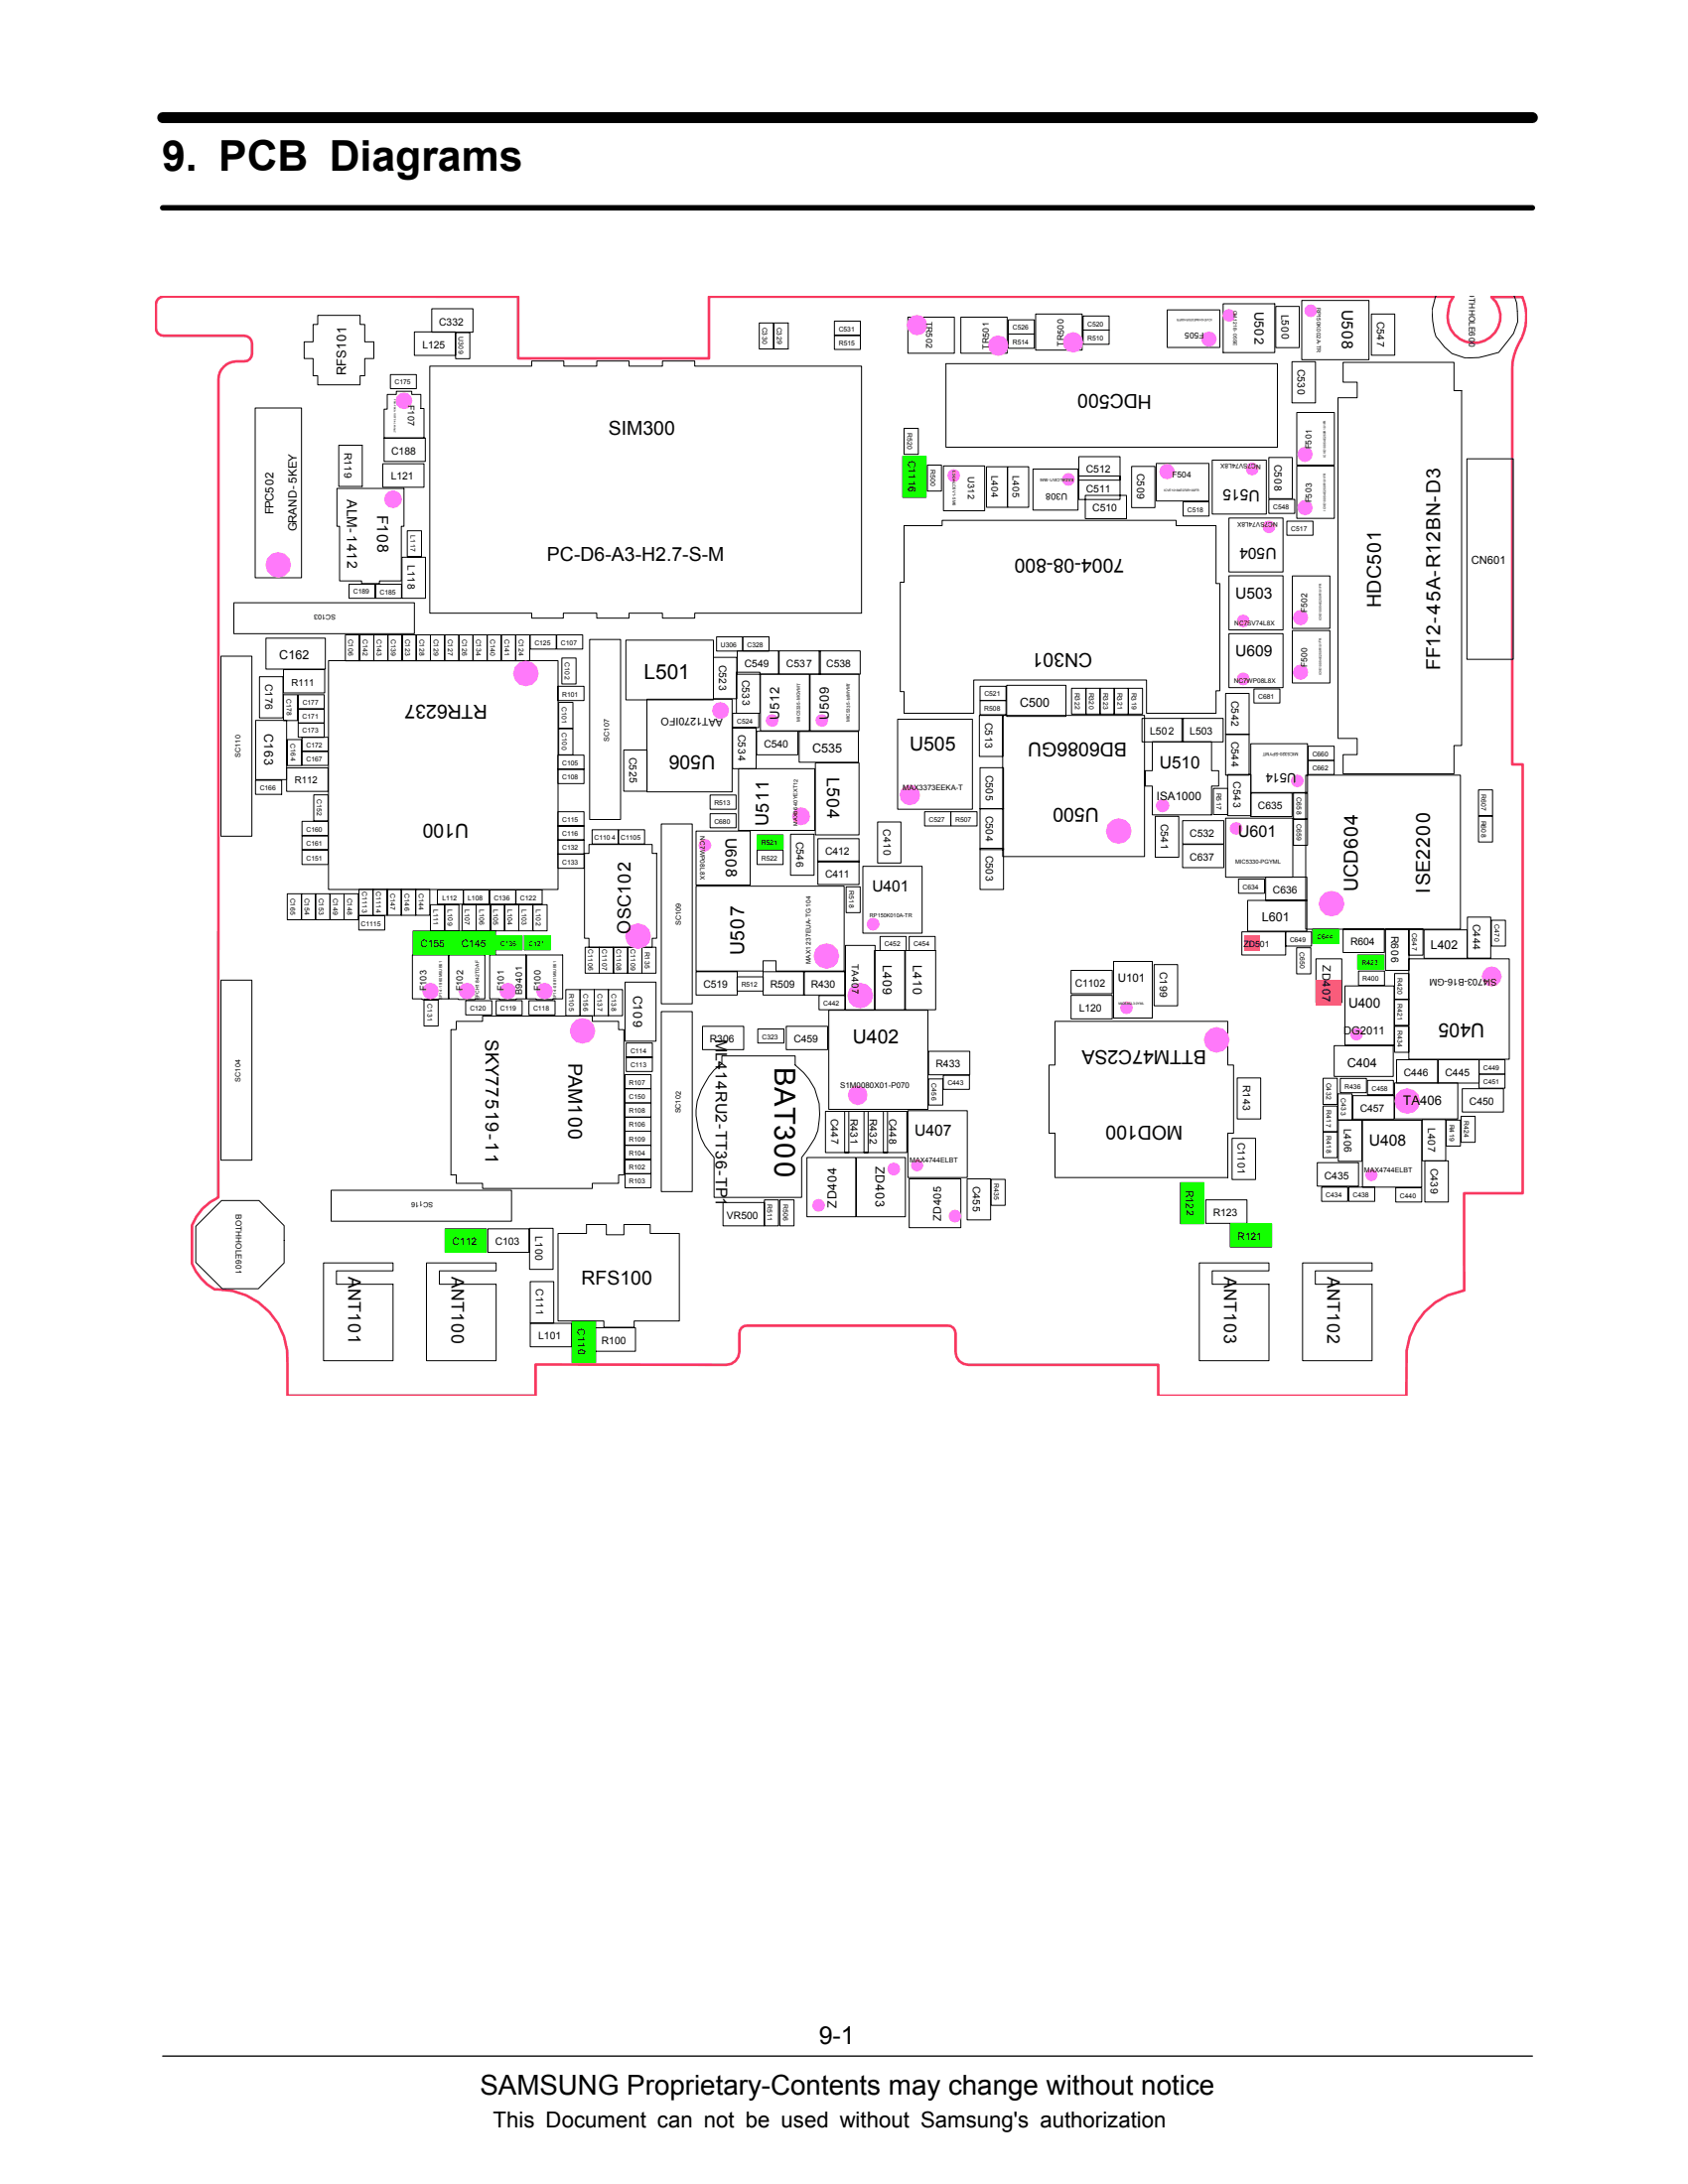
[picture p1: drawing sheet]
<svg xmlns="http://www.w3.org/2000/svg" width="216mm" height="279mm" viewBox="0 0 216 279" stroke-linecap="round" stroke-linejoin="round" font-family="sans-serif">
<path d="M20.8 15h175.2" fill="none" stroke="#000" stroke-width="1.4"/>
<path d="M20.8 26.6h175.2" fill="none" stroke="#000" stroke-width=".7"/>
<path d="M20.8 263h175.2" fill="none" stroke="#000" stroke-width=".17"/>
<path d="M20.9 265h175.1v11.5h-175.1z" fill="#fff"/>
<path d="M20.2 38.2l.4-.2 .3-.1 45.4 .1v7.8h24.4v-7.8h95.2l-.4 .7a4.2 4.2 0 0 0 0 3.4 3.4 3.4 0 0 0 5.1 1.1 3.4 3.4 0 0 0 .2-5.2h3.9a6.6 6.6 0 0 1-.4 5.9 6.9 6.9 0 0 0-.9 3.3v50.6h1.4v54.9h-7.5v12.4a8.9 8.9 0 0 0-7.4 7.7v5.8h-31.8v-4h-24.2a1.63 1.63 0 0 1-1.7-1.6v-2.4a.98 .98 0 0 0-1-1h-25.7a.94 .94 0 0 0-.9 1v2.4a1.7 1.7 0 0 1-1.7 1.6h-24.4v3.9h-31.7v-3.9a8.9 8.9 0 0 0-9.3-9.6 6.7 6.7 0 0 1-2.9-3.4v-4.8a6.5 6.5 0 0 1 3.3-3.6v-104.6a2.35 2.35 0 0 1 2.3-2.4h1a.98 .98 0 0 0 1-.9v-1.4a1.01 1.01 0 0 0-1-1h-10.3a.94 .94 0 0 1-1-.9v-3.1l.1-.4z" fill="none" stroke="#f8385e" stroke-width=".33"/>
<g fill="none" stroke="#000" stroke-width=".13">
<path d="M55.2 39.5h5.3v3h-5.3zM149.3 39.6h6.7v4.8h-6.7zM156.4 38.9h6.6v6.2h-6.6zM163.2 39.2h3v5.3h-3zM166.5 38.4h8.6v7.6h-8.6zM193.6 37.9l.4 .9 .1 2.4-.5 1.5-1.9 2.4-1.7 .4a4.9 4.9 0 0 1-6-2l-.3-.4-.5-2.1v-1.3l.5-1.8M32.6 52.2h6v21.7h-6zM40.6 40.3h5.5v1.2h.6v2.2h1.1v2.2h-1.1v2.2h-.6v1.1h-5.5v-1.1h-.6v-2.2h-1.1v-2.2h1.1v-2.2h.6zM43.3 57h3v5.2h-3zM49 59.3h5.2v3h-5.2zM49.1 56h5.3v3h-5.3zM49.5 50.5h1.2v-.4h2v.4h1.1v1.8h.4v3.7h-5.1v-3.7h.4z"/>
<path d="M49.9 47.9h3.4v1.8h-3.4zM53 42.5h5.3v3h-5.3zM55 46.8h13v-.6h4.1v.6h4.2v-.6h4.2v.6h4.2v-.6h4.2v.6h21.3v31.6h-21.3v.7h-4.2v-.7h-4.2v.7h-4.2v-.7h-4.2v.7h-4.1v-.7h-13zM58.3 42.5h1.8v3.4h-1.8zM97.1 41.3h1.8v3.3h-1.8zM99 41.3h1.8v3.3h-1.8zM106.7 41.1h3.3v1.8h-3.3zM106.7 42.9h3.3v1.8h-3.3zM115.5 58.4h2.9v5.2h-2.9zM115.6 54.8h1.9v3.3h-1.9zM116.1 40.6h6v4.6h-6zM118.6 59.5h1.8v3.3h-1.8z"/>
<path d="M120.7 59.6h5.2v5.7h-5.2zM121 46.5h42.4v10.7h-42.4zM122.9 40.6h5.9v4.6h-5.9zM126.2 59.7h2.6v5.2h-2.6zM128.9 59.7h2.7v5.2h-2.7zM129 40.9h3.3v1.8h-3.3zM129 42.7h3.3v1.9h-3.3zM132.5 40.2h5.9v4.6h-5.9zM138 58.4h5.3v3h-5.3zM138.5 42.2h3.4v1.8h-3.4zM138.5 40.4h3.4v1.8h-3.4zM144.7 59.7h3v5.2h-3z"/>
<path d="M147.9 59.3h6.7v4.8h-6.7zM155 58.9h7v6.9h-7zM162.3 58.5h3v5.3h-3zM165.2 46.3h3.1v5.2h-3.1zM165.9 59.6h4.8v6.7h-4.8zM165.9 52.8h4.8v6.7h-4.8zM171.8 46.4h14.2v3.6h.9v45.4h-.9v3.6h-14.2v-2.5h1.8v-2h-2.5v-43.6h2.5v-2h-1.8zM175.4 40.2h3v5.2h-3zM187.6 58.7h5.9v25.6h-5.9zM29.9 77.1h23.1v4h-23.1zM43.1 62.5h8.6v4.8h-.4v7h-2.8v.4h-2.3v-.4h-2.8v-7h-.3zM44.6 74.7h3.4v1.8h-3.4z"/>
<path d="M48 74.7h3.4v1.8h-3.4zM51.4 71.3h3v5.2h-3zM52.1 67.9h1.8v3.3h-1.8zM115.6 67.2h4.9v-.6h29.9v.6h5.1v7.5h.5v13.7h-.5v2.8h-8.9v-4.2h-22.1v4.2h-8.9v-2.7h-.5v-14h.5zM132.1 60h5.8v5.3h-5.8zM138 60.9h5.3v3h-5.3zM138.8 63.4h5.3v3h-5.3zM151.3 64.2h3.3v1.8h-3.3zM157.2 66.3h6.9v6.9h-6.9zM157.2 73.7h6.9v6.9h-6.9zM162.3 63.9h3.3v1.8h-3.3zM164.6 66.7h3.3v1.8h-3.3z"/>
<path d="M165.3 73.7h4.8v6.7h-4.8zM28.3 83.9h3.9v23.1h-3.9zM32.7 99.8h3.3v1.8h-3.3zM32.7 92.2h4v7.5h-4zM33.2 86.6h3v5.2h-3zM34 81.6h7.6v4h-7.6zM36.3 88.9h1.8v3.3h-1.8zM36.3 85.7h5.2v2.9h-5.2zM36.7 98.2h5.3v3h-5.3zM36.7 94.6h1.9v3.3h-1.9zM38.1 92.5h3.4v1.8h-3.4zM38.1 88.9h3.4v1.8h-3.4z"/>
<path d="M38.1 90.7h3.4v1.8h-3.4zM38.6 94.3h3.4v1.8h-3.4zM38.6 96.1h3.4v1.8h-3.4zM42 84.5h29.4v29.3h-29.4zM44.2 81.2h1.8v3.3h-1.8zM46 81.2h1.8v3.3h-1.8zM47.8 81.2h1.8v3.3h-1.8zM49.6 81.2h1.8v3.3h-1.8zM51.4 81.2h1.8v3.3h-1.8zM53.2 81.2h1.9v3.3h-1.9zM55.1 81.2h1.8v3.3h-1.8zM56.9 81.2h1.8v3.3h-1.8z"/>
<path d="M58.7 81.2h1.8v3.3h-1.8zM60.5 81.2h1.8v3.3h-1.8zM62.3 81.2h1.8v3.3h-1.8zM64.1 81.2h1.9v3.3h-1.9zM66 81.2h1.8v3.3h-1.8zM67.8 81.2h3.3v1.8h-3.3zM71.2 81.2h3.3v1.8h-3.3zM71.4 87.8h3.3v1.8h-3.3zM71.4 98.4h3.3v1.8h-3.3zM71.4 96.6h3.3v1.8h-3.3zM71.5 89.9h1.8v3.3h-1.8zM71.5 93.2h1.8v3.4h-1.8z"/>
<path d="M71.9 84.2h1.8v3.3h-1.8zM75.4 81.8h4v23h-4zM79.8 95.9h3v5.3h-3zM80.1 81.9h11.1v7.6h-11.1zM82.7 89.5h10.9v11.8h-10.9zM91.2 84.1h3v5.3h-3zM91.7 81.5h3.3v1.8h-3.3zM93.7 91.2h3.3v1.9h-3.3zM93.7 93.1h3v5.2h-3zM94.2 86h3v5.2h-3zM94.3 83.3h5.3v3h-5.3zM94.5 98.3h9.7v7.9h-9.7z"/>
<path d="M95 81.5h3.4v1.8h-3.4zM96.8 93.6h5.2v3h-5.2zM97.3 86.2h6.2v7.3h-6.2zM99.7 83.3h5.2v3h-5.2zM102.2 93.6h7.6v3.9h-7.6zM103.6 86.2h6.3v7.3h-6.3zM104.3 97.6h5.6v9.2h-5.6zM104.8 83.3h5.2v3h-5.2zM114.8 92h9.6v11.5h-9.6zM125.3 91.5h3v5.3h-3zM125.3 87.8h3.4v1.8h-3.4zM125.3 98.2h3.1v5.3h-3.1z"/>
<path d="M125.3 89.6h3.4v1.8h-3.4zM128.2 91.5h18.2v18.1h-18.2zM128.8 87.7h7.5v4h-7.5zM137.1 88.1h1.8v3.3h-1.8zM138.9 88.1h1.8v3.3h-1.8zM140.7 88.1h1.8v3.3h-1.8zM142.5 88.1h1.8v3.3h-1.8zM144.3 88.1h1.8v3.3h-1.8zM146.1 91.9h5.2v3h-5.2zM147.4 94.9h7.6v3.7h.9v2h-.9v3.6h-7.6v-3.6h-.9v-2h.9zM151.2 91.9h5.2v3h-5.2zM156.8 93.9h3v5.3h-3z"/>
<path d="M156.8 88.7h3v5.3h-3zM157 99.1h3v5.3h-3zM157.2 81.1h6.9v6.9h-6.9zM160 95.1h7.2v6.3h-7.2zM160.4 88.1h3.3v1.8h-3.3zM165.3 80.7h4.8v6.7h-4.8zM167 99.2h19.8v19.7h-19.8zM167.3 97.3h3.3v1.8h-3.3zM167.3 95.5h3.3v1.8h-3.3zM36.7 114.3h1.9v3.4h-1.9zM38.6 114.3h1.8v3.4h-1.8zM38.6 106.9h3.4v1.8h-3.4z"/>
<path d="M38.6 105.1h3.4v1.8h-3.4zM38.6 108.8h3.4v1.8h-3.4zM40.1 101.7h1.9v3.3h-1.9zM40.4 114.3h1.8v3.4h-1.8zM42.2 114.3h1.8v3.4h-1.8zM44 114.3h1.8v3.4h-1.8zM45.9 117.2h3.3v1.8h-3.3zM45.9 113.8h1.8v3.3h-1.8zM47.7 113.8h1.8v3.3h-1.8zM49.5 113.8h1.8v3.3h-1.8zM51.3 113.8h1.9v3.3h-1.9zM52.8 119.1h5.3v3h-5.3z"/>
<path d="M53.2 113.8h1.8v3.3h-1.8zM55.1 115.7h1.8v3.4h-1.8zM55.9 113.9h3.4v1.8h-3.4zM56.9 115.7h1.8v3.4h-1.8zM58.1 119.1h5.3v3h-5.3zM59.1 115.7h1.8v3.4h-1.8zM59.2 113.9h3.4v1.8h-3.4zM60.9 115.7h1.8v3.4h-1.8zM62.6 113.9h3.4v1.8h-3.4zM62.7 115.7h1.8v3.4h-1.8zM63.5 119.7h3.3v1.8h-3.3zM64.5 115.7h1.9v3.4h-1.9z"/>
<path d="M66 113.9h3.3v1.8h-3.3zM66.4 115.7h1.8v3.4h-1.8zM67.1 119.7h3.3v1.8h-3.3zM68.2 115.7h1.8v3.4h-1.8zM71.4 105.7h3.3v1.8h-3.3zM71.4 103.8h3.3v1.9h-3.3zM71.4 109.3h3.3v1.8h-3.3zM71.4 107.5h3.3v1.8h-3.3zM75.3 108h8.1v1.2h.6v10.8h-.6v1.2h-8.1v-1.2h-.5v-10.8h.5zM75.7 106.2h3.4v1.8h-3.4zM79.1 106.2h3.3v1.8h-3.3zM84.6 105.4h3.9v23h-3.9z"/>
<path d="M89 113.4h19v10.8h-8.7v-1.3h-1.7v1.3h-8.6zM89 106.3h6.9v6.9h-6.9zM90.8 104.1h3.3v1.8h-3.3zM90.8 101.7h3.3v1.8h-3.3zM96.8 108.8h3.4v1.8h-3.4zM96.8 106.8h3.4v1.8h-3.4zM101.1 106.7h3v5.3h-3zM104.6 107.3h5.3v3h-5.3zM104.6 110.2h5.3v3h-5.3zM108.2 113.5h1.8v3.3h-1.8zM110.4 110.8h7.5v8.6h-7.5zM112.2 105.2h3v5.2h-3z"/>
<path d="M112.6 119.8h3.3v1.8h-3.3zM116.3 119.8h3.3v1.8h-3.3zM118.3 103.8h3.3v1.9h-3.3zM121.6 103.8h3.4v1.9h-3.4zM125.3 108.5h3.1v5.3h-3.1zM125.3 103.4h3.1v5.3h-3.1zM147.8 104.4h3v5.3h-3zM151.3 108h5.2v3h-5.2zM151.3 105h5.2v3h-5.2zM155.2 100.9h1.8v3.3h-1.8zM156.8 104.7h8.6v7.5h-8.6zM158.4 112.5h3.3v1.8h-3.3z"/>
<path d="M158.8 119.2h5.6v3h-5.6zM159.6 115.2h7.6v3.9h-7.6zM160 101.5h5.3v3h-5.3zM161.9 112.2h5.3v3h-5.3zM164.4 119.2h3.3v1.8h-3.3zM165.4 104.8h1.8v3.3h-1.8zM165.4 101.5h1.8v3.3h-1.8zM167.9 118.9h3.3v1.8h-3.3zM171.8 118.9h5.3v3h-5.3zM177.2 118.9h3v5.2h-3zM180.2 118.9h1.8v3.3h-1.8zM182.1 119h5.5v3.6h-5.5z"/>
<path d="M187.7 117.3h3v5.3h-3zM189.1 104.4h1.8v3.3h-1.8zM189.1 101h1.8v3.4h-1.8zM190.8 117.7h1.8v3.3h-1.8zM28.3 125.4h3.9v23h-3.9zM52.7 122.2h4.7v5.6h-1.3v.1l-3.4-.1zM54.2 127.9h1.8v3.4h-1.8zM57.4 122.2h4.6v5.6h-1.2v.1l-3.4-.1zM58.4 130.7h3.3v-.7h14.1v.7h3.3v1h.7v18.6h-.7v1.1h-3.3v.6h-14.1v-.6h-3.3v-1.1h-.7v-18.6h.7zM59.6 128h3.3v1.8h-3.3zM62.6 122.2h4.7v5.6h-1.3v.1l-3.4-.1zM63.5 128h3.3v1.8h-3.3z"/>
<path d="M67.3 122.2h4.7v5.6h-1.3v.1l-3.4-.1zM67.6 128h3.4v1.8h-3.4zM72.4 126.6h1.8v3.3h-1.8zM74.2 126.6h1.8v3.3h-1.8zM74.8 121.2h1.8v3.3h-1.8zM76 126.6h1.8v3.3h-1.8zM76.6 121.2h1.9v3.3h-1.9zM77.8 126.6h1.8v3.3h-1.8zM78.5 121.2h1.8v3.3h-1.8zM79.9 139.3h3.4v1.8h-3.4zM79.9 125.6h4v7.6h-4zM79.9 137.5h3.4v1.8h-3.4z"/>
<path d="M80.1 135.3h3.3v1.8h-3.3zM80.1 133.4h3.3v1.9h-3.3zM80.3 121.2h1.8v3.3h-1.8zM82.1 121.2h1.8v3.3h-1.8zM84.6 129.4h3.9v23h-3.9zM89 124.3h5.3v3h-5.3zM89.9 131.3h5.2v3h-5.2zM92.3 135.1h9.4v1.1a7.7 7.7 0 0 1 2.5 9.4l-1.7 2.5v5.1h-11.2v-5.1a8.1 8.1 0 0 1-2.1-7.2 11.7 11.7 0 0 1 2.1-4l1-.8zM94.3 125h3.3v1.8h-3.3zM96.9 131.6h3.4v1.8h-3.4zM97.6 124.3h5.3v3h-5.3zM100.6 131.3h5.3v3h-5.3z"/>
<path d="M102.8 124.3h5.2v3h-5.2zM104.8 127.4h3.3v1.8h-3.3zM106 129.2h12.7v12.7h-12.7zM108.1 120.9h3.8v8.3h-3.8zM111.8 121.6h4v7.6h-4zM115.7 121.6h4v7.6h-4zM118.8 138h1.8v3.4h-1.8zM118.8 134.5h5.2v3h-5.2zM120.6 137.6h3.4v1.8h-3.4zM134.9 130.7h22.1v5.5h.8v8.8h-.8v5.6h-22.1v-5.6h-.7v-8.8h.7zM137 127.3h5.3v3h-5.3zM137 124.1h5.3v3h-5.3z"/>
<path d="M142.4 123h5v7.2h-5zM147.6 123.4h3v5.3h-3zM158.2 137.9h3v5.3h-3zM165.8 121.2h1.9v3.4h-1.9zM168.3 122.7h3.3v5.6h-3.3zM169.2 137.9h1.8v3.4h-1.8zM170.6 133.8h7.6v3.9h-7.6zM171.1 139.9h1.8v3.4h-1.8zM171.4 138h3.4v1.8h-3.4zM172 126.1h6.3v7.6h-6.3zM173.7 122.2h3.3v1.8h-3.3zM173.8 124.2h3.3v1.8h-3.3z"/>
<path d="M174.9 138.2h3.3v1.8h-3.3zM178.4 138.5h8.1v4.7h-8.1zM178.4 131.3h1.8v3.3h-1.8zM178.4 127.8h1.8v3.4h-1.8zM178.4 124.5h1.8v3.4h-1.8zM178.6 135.6h5.3v3h-5.3zM180.2 122.7h12.8v12.8h-12.8zM183.9 135.6h5.3v3h-5.3zM187 139.3h5.3v3h-5.3zM189.2 135.6h3.3v1.8h-3.3zM189.2 137.4h3.3v1.8h-3.3zM28.3 153.6h4.8l3.2 3.2v4.8l-3.3 3.3h-4.6l-3.4-3.4v-4.6z"/>
<path d="M42.4 152.3h23v3.9h-23zM56.9 157.2h5.3v3h-5.3zM62.4 157.2h5.3v3h-5.3zM67.7 157.1h3v5.3h-3zM71.4 157.8h3.6v-1.1h2.6v1.3h2.2v-1.3h3.4v1.1h3.7v11.2h-5.8v.8h-3.9v-.8h-5.8zM79.9 146.5h3.4v1.8h-3.4zM79.9 144.7h3.4v1.8h-3.4zM79.9 141.1h3.4v1.8h-3.4zM79.9 142.9h3.4v1.8h-3.4zM79.9 148.3h3.4v1.9h-3.4zM79.9 150.2h3.4v1.8h-3.4zM92.5 153.8h5.3v3h-5.3z"/>
<path d="M97.8 153.5h1.8v3.3h-1.8zM99.7 153.5h1.9v3.3h-1.9zM103.2 148.1h6.3v7.6h-6.3zM105.6 142.2h3v5.2h-3zM108 142.2h3v5.2h-3zM109.5 148.1h6.3v7.6h-6.3zM110.5 142.2h3v5.2h-3zM113 142.2h3v5.2h-3zM116.1 142.1h7.6v8.5h-7.6zM116.3 150.8h6.6v6.3h-6.6zM123.7 150.8h3v5.3h-3zM126.8 150.9h1.8v3.3h-1.8z"/>
<path d="M151 151.3h3v5.2h-3zM154.2 153.5h5.3v3h-5.3zM157.4 156.5h5.2v3h-5.2zM157.6 145.6h3v5.3h-3zM168.5 148.7h5.3v3h-5.3zM169 151.9h3.4v1.8h-3.4zM169.2 144.8h1.8v3.3h-1.8zM169.2 141.5h1.8v3.3h-1.8zM171.2 143.3h3v5.3h-3zM172.5 151.9h3.3v1.8h-3.3zM173 140.2h5.3v3h-5.3zM174.3 143.3h7.5v8.6h-7.5z"/>
<path d="M178.5 152h3.3v1.8h-3.3zM181.9 143.2h3v5.3h-3zM182.2 148.5h3.1v5.3h-3.1zM185 143.3h1.8v3.3h-1.8zM186.9 142.8h1.8v3.3h-1.8zM41.4 161.6h8.9v1h-7.3v1.7h7.3v9.8h-8.9zM54.5 161.6h9v1h-7.3v1.7h7.3v9.8h-9zM67.8 164h3v5.2h-3zM67.8 169.3h5.3v3h-5.3zM73.2 169.1h3v5.2h-3zM76 169.9h5.3v3h-5.3zM153.4 161.6h8.9v1h-7.3v1.7h7.3v9.8h-8.9z"/>
<path d="M166.6 161.6h8.9v1h-7.3v1.7h7.3v9.8h-8.9z"/>
</g>
<g fill="#13ff00">
<path d="M73.2 169.1h3v5.2h-3z"/>
<path d="M115.5 58.4h2.9v5.2h-2.9z"/>
<path d="M56.9 157.2h5.3v3h-5.3z"/>
<path d="M67.1 119.7h3.3v1.8h-3.3z"/>
<path d="M63.5 119.7h3.3v1.8h-3.3z"/>
<path d="M58.1 119.1h5.3v3h-5.3z"/>
<path d="M52.8 119.1h5.3v3h-5.3z"/>
<path d="M167.9 118.9h3.3v1.8h-3.3z"/>
</g>
<g fill="#ff79fa">
<circle cx="69.7" cy="126.8" r="1.07"/>
<circle cx="65" cy="126.8" r="1.07"/>
<circle cx="59.7" cy="126.8" r="1.06"/>
<circle cx="55.1" cy="126.8" r="1.06"/>
<circle cx="51.7" cy="51.3" r="1.07"/>
<circle cx="50.3" cy="63.9" r="1.15"/>
<circle cx="166.3" cy="86" r=".98"/>
<circle cx="166.9" cy="58.1" r=".99"/>
<circle cx="166.3" cy="79" r=".99"/>
<circle cx="166.9" cy="64.9" r=".99"/>
<circle cx="149.3" cy="60.3" r=".99"/>
<circle cx="154.6" cy="43.4" r=".99"/>
<circle cx="35.6" cy="72.3" r="1.64"/>
<circle cx="155.6" cy="133" r="1.64"/>
<circle cx="81.6" cy="119.8" r="1.65"/>
<circle cx="74.5" cy="131.9" r="1.65"/>
</g>
<g fill="#13ff00">
<path d="M157.4 156.5h5.2v3h-5.2z"/>
<path d="M151 151.3h3v5.2h-3z"/>
<path d="M173.7 122.2h3.3v1.8h-3.3z"/>
<path d="M96.8 106.8h3.4v1.8h-3.4z"/>
</g>
<g fill="#ff79fa">
<circle cx="180" cy="140.9" r="1.64"/>
<circle cx="110" cy="127.4" r="1.64"/>
<circle cx="137.2" cy="43.8" r="1.32"/>
<circle cx="127.7" cy="44.2" r="1.32"/>
<circle cx="117.3" cy="41.6" r="1.32"/>
<circle cx="67.3" cy="86.2" r="1.64"/>
<circle cx="144.1" cy="128.9" r=".83"/>
<circle cx="136.7" cy="61.3" r=".83"/>
<circle cx="122" cy="60.8" r=".83"/>
<circle cx="173.5" cy="132.3" r=".83"/>
<circle cx="111.7" cy="118.2" r=".83"/>
<circle cx="109.7" cy="140.1" r="1.26"/>
<circle cx="190.8" cy="124.9" r="1.3"/>
<circle cx="117.3" cy="149.1" r=".79"/>
<circle cx="175.4" cy="150.3" r=".8"/>
<circle cx="143.1" cy="106.3" r="1.64"/>
<circle cx="157.2" cy="40.4" r=".83"/>
<circle cx="159" cy="79.4" r=".83"/>
<circle cx="162.3" cy="67.4" r=".83"/>
<circle cx="116.4" cy="101.7" r="1.32"/>
<circle cx="92.2" cy="90.9" r="1.09"/>
<circle cx="105.7" cy="122.3" r="1.64"/>
<circle cx="167.7" cy="39.8" r=".83"/>
<circle cx="105.1" cy="92.2" r=".82"/>
<circle cx="148.7" cy="103" r=".88"/>
<circle cx="102.5" cy="104.4" r="1.16"/>
<circle cx="98.7" cy="92.2" r=".82"/>
<circle cx="165.9" cy="99.9" r=".83"/>
<circle cx="160.2" cy="60" r=".83"/>
<circle cx="158.1" cy="106" r=".82"/>
<circle cx="90.2" cy="108.1" r=".82"/>
<circle cx="159" cy="86.8" r=".83"/>
<circle cx="170.3" cy="115.6" r="1.66"/>
<circle cx="114.3" cy="149.6" r=".83"/>
<circle cx="104.7" cy="154.2" r=".83"/>
<circle cx="122.1" cy="155.6" r=".82"/>
</g>
<g fill="#fc6267">
<path d="M168.3 125.3h3.3v3.3h-3.3z"/>
<path d="M159.2 119.7h1.9v2h-1.9z"/>
</g>
<text font-size="5.4" x="20.7" y="21.8">9. PCB Diagrams</text>
<text font-size="3.7" x="99.1" y="136.5" transform="rotate(90 99.1 136.5)">BAT300</text>
<text font-size="3.5" x="61.4" y="267.9">SAMSUNG Proprietary-Contents may change without notice</text>
<text font-size="3.2" x="104.7" y="261.5">9-1</text>
<text font-size="2.8" x="63.1" y="272.1">This Document can not be used without Samsung's authorization</text>
<text font-size="2.6" x="82.4" y="86.8">L501</text>
<g font-size="2.5">
<text x="147.3" y="50.5" transform="rotate(-180 147.3 50.5)">HDC500</text>
<text x="77.8" y="55.6">SIM300</text>
<text x="70" y="71.8">PC-D6-A3-H2.7-S-M</text>
<text x="143.8" y="71.5" transform="rotate(-180 143.8 71.5)">7004-08-800</text>
<text x="176.6" y="77.8" transform="rotate(-90 176.6 77.8)">HDC501</text>
<text x="139.7" y="83.6" transform="rotate(-180 139.7 83.6)">CN301</text>
<text x="184.2" y="85.7" transform="rotate(-90 184.2 85.7)">FF12-45A-R12BN-D3</text>
<text x="62.3" y="90.2" transform="rotate(-180 62.3 90.2)">RTR6237</text>
<text x="116.3" y="95.9">U505</text>
<text x="144.1" y="95" transform="rotate(-180 144.1 95)">BD6086GU</text>
<text x="91.5" y="96.7" transform="rotate(-180 91.5 96.7)">U506</text>
<text x="60" y="105.3" transform="rotate(-180 60 105.3)">U100</text>
<text x="140.6" y="103.4" transform="rotate(-180 140.6 103.4)">U500</text>
<text x="173.7" y="114.1" transform="rotate(-90 173.7 114.1)">UCD604</text>
<text x="182.9" y="114.3" transform="rotate(-90 182.9 114.3)">ISE2200</text>
<text x="95.2" y="122.2" transform="rotate(-90 95.2 122.2)">U507</text>
<text x="189.9" y="130.9" transform="rotate(-180 189.9 130.9)">U405</text>
<text x="72.7" y="136" transform="rotate(90 72.7 136)">PAM100</text>
<text x="109.1" y="133.5">U402</text>
<text x="154.3" y="134.4" transform="rotate(-180 154.3 134.4)">BTTM47C2SA</text>
<text x="151.3" y="144" transform="rotate(-180 151.3 144)">MOD100</text>
<text x="74.4" y="164.3">RFS100</text>
</g>
<g font-size="2.3">
<text x="98.3" y="105.6" transform="rotate(-90 98.3 105.6)">U511</text>
<text x="80.6" y="119.5" transform="rotate(-90 80.6 119.5)">OSC102</text>
<text x="62.1" y="133" transform="rotate(90 62.1 133)">SKY77519-11</text>
</g>
<g font-size="2.2">
<text x="105.8" y="99.5" transform="rotate(90 105.8 99.5)">L504</text>
<text x="148.3" y="98.3">U510</text>
<text x="44.6" y="163.3" transform="rotate(90 44.6 163.3)">A</text>
<text x="44.6" y="164.8" transform="rotate(90 44.6 164.8)">NT101</text>
<text x="57.8" y="163.3" transform="rotate(90 57.8 163.3)">A</text>
<text x="57.8" y="164.8" transform="rotate(90 57.8 164.8)">NT100</text>
<text x="156.6" y="163.3" transform="rotate(90 156.6 163.3)">A</text>
<text x="156.6" y="164.8" transform="rotate(90 156.6 164.8)">NT103</text>
<text x="169.8" y="163.3" transform="rotate(90 169.8 163.3)">A</text>
<text x="169.8" y="164.8" transform="rotate(90 169.8 164.8)">NT102</text>
</g>
<text font-size="2.1" x="158.3" y="107">U601</text>
<g font-size="2">
<text x="171.6" y="39.6" transform="rotate(90 171.6 39.6)">U508</text>
<text x="48.3" y="65.9" transform="rotate(90 48.3 65.9)">F108</text>
<text x="161.1" y="62.7" transform="rotate(-180 161.1 62.7)">U515</text>
<text x="163.3" y="70.1" transform="rotate(-180 163.3 70.1)">U504</text>
<text x="158" y="76.5">U503</text>
<text x="158" y="83.9">U609</text>
<text x="92.8" y="107.2" transform="rotate(90 92.8 107.2)">U608</text>
<text x="111.5" y="114">U401</text>
<text x="91.6" y="134.7" transform="rotate(90 91.6 134.7)">L414RU2-TT36-TP1</text>
<text x="91.6" y="133" transform="rotate(90 91.6 133)">M</text>
<text x="117" y="145.3">U407</text>
<text x="175.1" y="146.5">U408</text>
</g>
<text font-size="1.8" x="44.4" y="63.9" transform="rotate(90 44.4 63.9)">ALM-1412</text>
<g font-size="1.7">
<text x="172.5" y="128.9">U400</text>
<text x="179.5" y="141.3">TA406</text>
</g>
<g font-size="1.6">
<text x="160.5" y="39.8" transform="rotate(90 160.5 39.8)">U502</text>
<text x="44.3" y="48" transform="rotate(-90 44.3 48)">RFS101</text>
<text x="35.7" y="84.3">C162</text>
<text x="33.8" y="93.9" transform="rotate(90 33.8 93.9)">C163</text>
<text x="99.7" y="92" transform="rotate(-90 99.7 92)">U512</text>
<text x="106" y="92.1" transform="rotate(-90 106 92.1)">U509</text>
<text x="130.4" y="90.4">C500</text>
<text x="103.9" y="96.2">C535</text>
<text x="165.8" y="99" transform="rotate(-180 165.8 99)">U514</text>
<text x="161.4" y="117.9">L601</text>
<text x="112.9" y="123.4" transform="rotate(90 112.9 123.4)">L409</text>
<text x="116.8" y="123.4" transform="rotate(90 116.8 123.4)">L410</text>
<text x="183" y="121.5">L402</text>
<text x="81" y="127.3" transform="rotate(90 81 127.3)">C109</text>
<text x="172.3" y="136.5">C404</text>
<text x="112" y="149.2" transform="rotate(90 112 149.2)">ZD403</text>
<text x="107" y="154.6" transform="rotate(-90 107 154.6)">ZD404</text>
</g>
<g font-size="1.5">
<text x="35" y="65.8" transform="rotate(-90 35 65.8)">FPC502</text>
<text x="37.9" y="68" transform="rotate(-90 37.9 68)">GRAND-5KEY</text>
<text x="147.9" y="102.4">ISA1000</text>
<text x="143" y="125.6">U101</text>
</g>
<g font-size="1.4">
<text x="188.2" y="72.1">CN601</text>
<text x="92.4" y="91.9" transform="rotate(-180 92.4 91.9)">AAT1270IFO</text>
<text x="169.2" y="125.5" transform="rotate(90 169.2 125.5)">407</text>
<text x="169.2" y="123.5" transform="rotate(90 169.2 123.5)">ZD</text>
<text x="171.9" y="132.3">DG2011</text>
<text x="120.4" y="156.3" transform="rotate(-90 120.4 156.3)">ZD405</text>
</g>
<g font-size="1.3">
<text x="56.2" y="41.6">C332</text>
<text x="163.9" y="40.2" transform="rotate(90 163.9 40.2)">L500</text>
<text x="176.1" y="41.1" transform="rotate(90 176.1 41.1)">C547</text>
<text x="54" y="44.5">L125</text>
<text x="166" y="47.2" transform="rotate(90 166 47.2)">C530</text>
<text x="44.1" y="57.9" transform="rotate(90 44.1 57.9)">R119</text>
<text x="50.1" y="58.1">C188</text>
<text x="116.2" y="58.9" transform="rotate(90 116.2 58.9)">C1116</text>
<text x="163" y="59.5" transform="rotate(90 163 59.5)">C508</text>
<text x="50" y="61.4">L121</text>
<text x="138.9" y="63">C511</text>
<text x="138.9" y="60.5">C512</text>
<text x="139.7" y="65.4">C510</text>
<text x="145.5" y="60.6" transform="rotate(90 145.5 60.6)">C509</text>
<text x="52.2" y="72.3" transform="rotate(90 52.2 72.3)">L118</text>
<text x="33.9" y="87.5" transform="rotate(90 33.9 87.5)">C176</text>
<text x="92" y="85" transform="rotate(90 92 85)">C523</text>
<text x="95" y="86.9" transform="rotate(90 95 86.9)">C533</text>
<text x="95.2" y="85.3">C549</text>
<text x="100.6" y="85.3">C537</text>
<text x="105.7" y="85.3">C538</text>
<text x="157.5" y="89.6" transform="rotate(90 157.5 89.6)">C542</text>
<text x="94.4" y="94" transform="rotate(90 94.4 94)">C534</text>
<text x="97.7" y="95.6">C540</text>
<text x="126" y="92.5" transform="rotate(90 126 92.5)">C513</text>
<text x="147.1" y="94">L502</text>
<text x="152.2" y="94">L503</text>
<text x="157.5" y="94.8" transform="rotate(90 157.5 94.8)">C544</text>
<text x="80.5" y="96.9" transform="rotate(90 80.5 96.9)">C525</text>
<text x="126.1" y="99.1" transform="rotate(90 126.1 99.1)">C505</text>
<text x="157.8" y="100" transform="rotate(90 157.8 100)">C543</text>
<text x="101.9" y="107.7" transform="rotate(90 101.9 107.7)">C546</text>
<text x="113" y="106.1" transform="rotate(90 113 106.1)">C410</text>
<text x="126.1" y="104.4" transform="rotate(90 126.1 104.4)">C504</text>
<text x="148.5" y="105.4" transform="rotate(90 148.5 105.4)">C541</text>
<text x="152.2" y="107.1">C532</text>
<text x="160.9" y="103.5">C635</text>
<text x="105.5" y="112.2">C411</text>
<text x="105.5" y="109.3">C412</text>
<text x="126.1" y="109.5" transform="rotate(90 126.1 109.5)">C503</text>
<text x="152.2" y="110.1">C637</text>
<text x="162.8" y="114.3">C636</text>
<text x="177.9" y="119.8" transform="rotate(90 177.9 119.8)">R606</text>
<text x="188.4" y="118.3" transform="rotate(90 188.4 118.3)">C444</text>
<text x="53.8" y="121.2">C155</text>
<text x="59" y="121.2">C145</text>
<text x="148.4" y="124.3" transform="rotate(90 148.4 124.3)">C199</text>
<text x="172.7" y="120.9">R604</text>
<text x="90" y="126.4">C519</text>
<text x="98.5" y="126.4">R509</text>
<text x="103.7" y="126.4">R430</text>
<text x="137.5" y="126.2">C1102</text>
<text x="138" y="129.4">L120</text>
<text x="90.8" y="133.4">R306</text>
<text x="101.5" y="133.4">C459</text>
<text x="119.7" y="136.6">R433</text>
<text x="179.6" y="137.6">C446</text>
<text x="184.8" y="137.6">C445</text>
<text x="106.3" y="143.1" transform="rotate(90 106.3 143.1)">C447</text>
<text x="108.8" y="143.1" transform="rotate(90 108.8 143.1)">R431</text>
<text x="111.3" y="143.1" transform="rotate(90 111.3 143.1)">R432</text>
<text x="113.7" y="143.1" transform="rotate(90 113.7 143.1)">C448</text>
<text x="159" y="138.8" transform="rotate(90 159 138.8)">R143</text>
<text x="173.9" y="142.2">C457</text>
<text x="188" y="141.4">C450</text>
<text x="158.3" y="146.1" transform="rotate(90 158.3 146.1)">C1101</text>
<text x="171.9" y="144.4" transform="rotate(90 171.9 144.4)">L406</text>
<text x="182.6" y="144.3" transform="rotate(90 182.6 144.3)">L407</text>
<text x="183" y="149.4" transform="rotate(90 183 149.4)">C439</text>
<text x="93" y="155.9">VR500</text>
<text x="124.4" y="151.7" transform="rotate(90 124.4 151.7)">C455</text>
<text x="151.7" y="152.2" transform="rotate(90 151.7 152.2)">R122</text>
<text x="155.2" y="155.6">R123</text>
<text x="169.4" y="150.8">C435</text>
<text x="57.9" y="159.3">C112</text>
<text x="63.3" y="159.3">C103</text>
<text x="68.5" y="158.2" transform="rotate(90 68.5 158.2)">L100</text>
<text x="158.3" y="158.6">R121</text>
<text x="68.6" y="164.9" transform="rotate(90 68.6 164.9)">C111</text>
<text x="68.9" y="171.4">L101</text>
<text x="73.9" y="170" transform="rotate(90 73.9 170)">C110</text>
<text x="76.9" y="171.9">R100</text>
</g>
<g font-size="1.2">
<text x="52.2" y="51.8" transform="rotate(90 52.2 51.8)">F107</text>
<text x="123.8" y="61" transform="rotate(90 123.8 61)">U312</text>
<text x="126.8" y="60.9" transform="rotate(90 126.8 60.9)">L404</text>
<text x="129.5" y="60.9" transform="rotate(90 129.5 60.9)">L405</text>
<text x="136.5" y="63.1" transform="rotate(-180 136.5 63.1)">U308</text>
<text x="37.3" y="87.7">R111</text>
<text x="37.7" y="100.3">R112</text>
<text x="108.9" y="123.3" transform="rotate(90 108.9 123.3)">TA407</text>
<text x="191.5" y="125.2" transform="rotate(-180 191.5 125.2)">SI4703-B16-GM</text>
<text x="54.6" y="126.8" transform="rotate(-90 54.6 126.8)">F103</text>
<text x="59.2" y="126.8" transform="rotate(-90 59.2 126.8)">F102</text>
<text x="64.5" y="126.8" transform="rotate(-90 64.5 126.8)">F101</text>
<text x="66.8" y="127.3" transform="rotate(-90 66.8 127.3)">B9401</text>
<text x="69.2" y="126.8" transform="rotate(-90 69.2 126.8)">F100</text>
</g>
<g font-size="1.1">
<text x="118.5" y="41.1" transform="rotate(90 118.5 41.1)">TR502</text>
<text x="187.9" y="37.2" transform="rotate(90 187.9 37.2)">OTHHOLE600</text>
<text x="126.5" y="44.7" transform="rotate(-90 126.5 44.7)">TR501</text>
<text x="136.1" y="44.3" transform="rotate(-90 136.1 44.3)">TR500</text>
<text x="154" y="42.5" transform="rotate(-180 154 42.5)">F505</text>
<text x="167.8" y="57.5" transform="rotate(-90 167.8 57.5)">F501</text>
<text x="149.9" y="61">F504</text>
<text x="167.8" y="64.3" transform="rotate(-90 167.8 64.3)">F503</text>
<text x="167.2" y="78.4" transform="rotate(-90 167.2 78.4)">F502</text>
<text x="167.2" y="85.3" transform="rotate(-90 167.2 85.3)">F500</text>
<text x="159.1" y="121.2">ZD501</text>
</g>
<g font-size="1">
<text x="115.5" y="101.1">MAX3373EEKA-T</text>
<text x="107.5" y="139.2">S1M0080X01-P070</text>
<text x="30.2" y="155.3" transform="rotate(90 30.2 155.3)">BOTHHOLE601</text>
</g>
<g font-size=".9">
<text x="97.5" y="41.9" transform="rotate(90 97.5 41.9)">C330</text>
<text x="99.4" y="41.9" transform="rotate(90 99.4 41.9)">C329</text>
<text x="139.1" y="41.7">C520</text>
<text x="58.7" y="43.1" transform="rotate(90 58.7 43.1)">U309</text>
<text x="107.3" y="42.4">C531</text>
<text x="107.3" y="44.2">R515</text>
<text x="129.5" y="44">R514</text>
<text x="129.5" y="42.2">C526</text>
<text x="139.1" y="43.5">R510</text>
<text x="50.5" y="49.2">C175</text>
<text x="116.1" y="55.4" transform="rotate(90 116.1 55.4)">R520</text>
<text x="119" y="60" transform="rotate(90 119 60)">R500</text>
<text x="151.9" y="65.5">C518</text>
<text x="162.8" y="65.2">C548</text>
<text x="52.5" y="68.5" transform="rotate(90 52.5 68.5)">L117</text>
<text x="165.1" y="67.9">C517</text>
<text x="45.2" y="76">C189</text>
<text x="48.6" y="76">C185</text>
<text x="42.9" y="78.6" transform="rotate(-180 42.9 78.6)">SC103</text>
<text x="44.6" y="81.8" transform="rotate(90 44.6 81.8)">C106</text>
<text x="46.4" y="81.8" transform="rotate(90 46.4 81.8)">C142</text>
<text x="48.2" y="81.8" transform="rotate(90 48.2 81.8)">C143</text>
<text x="50" y="81.8" transform="rotate(90 50 81.8)">C139</text>
<text x="51.8" y="81.8" transform="rotate(90 51.8 81.8)">C123</text>
<text x="53.7" y="81.8" transform="rotate(90 53.7 81.8)">C128</text>
<text x="55.5" y="81.8" transform="rotate(90 55.5 81.8)">C129</text>
<text x="57.3" y="81.8" transform="rotate(90 57.3 81.8)">C127</text>
<text x="59.1" y="81.8" transform="rotate(90 59.1 81.8)">C126</text>
<text x="60.9" y="81.8" transform="rotate(90 60.9 81.8)">C134</text>
<text x="62.7" y="81.7" transform="rotate(90 62.7 81.7)">C140</text>
<text x="64.5" y="81.8" transform="rotate(90 64.5 81.8)">C141</text>
<text x="66.4" y="81.8" transform="rotate(90 66.4 81.8)">C124</text>
<text x="68.4" y="82.5">C125</text>
<text x="71.8" y="82.5">C107</text>
<text x="92.2" y="82.8">U306</text>
<text x="95.6" y="82.8">C328</text>
<text x="36.7" y="89.4" transform="rotate(90 36.7 89.4)">C178</text>
<text x="71.9" y="89.1">R101</text>
<text x="72.3" y="84.7" transform="rotate(90 72.3 84.7)">C102</text>
<text x="125.9" y="89.1">C521</text>
<text x="137.5" y="88.6" transform="rotate(90 137.5 88.6)">R322</text>
<text x="139.3" y="88.6" transform="rotate(90 139.3 88.6)">R320</text>
<text x="141.1" y="88.6" transform="rotate(90 141.1 88.6)">R323</text>
<text x="142.9" y="88.6" transform="rotate(90 142.9 88.6)">R321</text>
<text x="144.7" y="88.6" transform="rotate(90 144.7 88.6)">R319</text>
<text x="160.9" y="89.4">C681</text>
<text x="37.2" y="95.2" transform="rotate(90 37.2 95.2)">C164</text>
<text x="38.7" y="92">C171</text>
<text x="38.7" y="93.8">C173</text>
<text x="38.7" y="90.2">C177</text>
<text x="39.2" y="95.6">C172</text>
<text x="71.9" y="90.4" transform="rotate(90 71.9 90.4)">C101</text>
<text x="71.9" y="93.8" transform="rotate(90 71.9 93.8)">C100</text>
<text x="77.9" y="94.8" transform="rotate(-90 77.9 94.8)">SC107</text>
<text x="94.3" y="92.6">C524</text>
<text x="125.9" y="90.9">R508</text>
<text x="30.8" y="97" transform="rotate(-90 30.8 97)">SC110</text>
<text x="33.2" y="101.1">C166</text>
<text x="39.2" y="97.4">C167</text>
<text x="71.9" y="99.7">C108</text>
<text x="71.9" y="97.9">C105</text>
<text x="155.6" y="101.4" transform="rotate(90 155.6 101.4)">R517</text>
<text x="165.8" y="102" transform="rotate(90 165.8 102)">C658</text>
<text x="167.9" y="96.8">C660</text>
<text x="167.9" y="98.6">C662</text>
<text x="189.5" y="101.6" transform="rotate(90 189.5 101.6)">R607</text>
<text x="39.2" y="106.4">C160</text>
<text x="40.5" y="102.2" transform="rotate(90 40.5 102.2)">C152</text>
<text x="71.9" y="105.1">C115</text>
<text x="71.9" y="106.9">C116</text>
<text x="76" y="107.4">C110 4</text>
<text x="79.4" y="107.4">C1105</text>
<text x="91.4" y="103">R513</text>
<text x="91.4" y="105.4">C680</text>
<text x="118.8" y="105.1">C527</text>
<text x="122.2" y="105.1">R507</text>
<text x="165.8" y="105.4" transform="rotate(90 165.8 105.4)">C659</text>
<text x="189.5" y="105" transform="rotate(90 189.5 105)">R608</text>
<text x="39.2" y="108.2">C161</text>
<text x="39.2" y="110.1">C151</text>
<text x="71.9" y="108.8">C132</text>
<text x="71.9" y="110.6">C133</text>
<text x="97.4" y="108.1">R521</text>
<text x="97.4" y="110.1">R522</text>
<text x="108.6" y="114" transform="rotate(90 108.6 114)">R518</text>
<text x="158.9" y="113.7">C634</text>
<text x="37.1" y="114.9" transform="rotate(90 37.1 114.9)">C165</text>
<text x="38.9" y="114.9" transform="rotate(90 38.9 114.9)">C154</text>
<text x="40.8" y="114.9" transform="rotate(90 40.8 114.9)">C153</text>
<text x="42.6" y="114.9" transform="rotate(90 42.6 114.9)">C149</text>
<text x="44.4" y="114.9" transform="rotate(90 44.4 114.9)">C148</text>
<text x="46.2" y="118.4">C1115</text>
<text x="46.3" y="114" transform="rotate(90 46.3 114)">C1113</text>
<text x="48.1" y="114" transform="rotate(90 48.1 114)">C1114</text>
<text x="49.9" y="114.3" transform="rotate(90 49.9 114.3)">C147</text>
<text x="51.7" y="114.3" transform="rotate(90 51.7 114.3)">C146</text>
<text x="53.6" y="114.3" transform="rotate(90 53.6 114.3)">C144</text>
<text x="55.5" y="116.4" transform="rotate(90 55.5 116.4)">L111</text>
<text x="56.6" y="115.1">L112</text>
<text x="57.3" y="116.4" transform="rotate(90 57.3 116.4)">L109</text>
<text x="59.5" y="116.4" transform="rotate(90 59.5 116.4)">L107</text>
<text x="59.8" y="115.1">L108</text>
<text x="61.3" y="116.4" transform="rotate(90 61.3 116.4)">L106</text>
<text x="63.1" y="116.4" transform="rotate(90 63.1 116.4)">L105</text>
<text x="63.2" y="115.1">C136</text>
<text x="64.9" y="116.4" transform="rotate(90 64.9 116.4)">L104</text>
<text x="66.5" y="115.1">C122</text>
<text x="66.7" y="116.4" transform="rotate(90 66.7 116.4)">L103</text>
<text x="68.6" y="116.4" transform="rotate(90 68.6 116.4)">L102</text>
<text x="87.1" y="118.4" transform="rotate(-90 87.1 118.4)">SC109</text>
<text x="180.6" y="119.4" transform="rotate(90 180.6 119.4)">C647</text>
<text x="191.2" y="118.3" transform="rotate(90 191.2 118.3)">C470</text>
<text x="64" y="121">C135</text>
<text x="67.6" y="121">C121</text>
<text x="75.2" y="121.4" transform="rotate(90 75.2 121.4)">C1106</text>
<text x="77" y="121.4" transform="rotate(90 77 121.4)">C1107</text>
<text x="78.9" y="121.4" transform="rotate(90 78.9 121.4)">C1108</text>
<text x="80.7" y="121.4" transform="rotate(90 80.7 121.4)">C1109</text>
<text x="82.5" y="121.7" transform="rotate(90 82.5 121.7)">R135</text>
<text x="113.1" y="121.1">C452</text>
<text x="116.8" y="121.1">C454</text>
<text x="165" y="120.5">C649</text>
<text x="166.2" y="121.8" transform="rotate(90 166.2 121.8)">C650</text>
<text x="168.4" y="120.2">C644</text>
<text x="174.2" y="123.4">R423</text>
<text x="174.3" y="125.5">R400</text>
<text x="178.8" y="125.1" transform="rotate(90 178.8 125.1)">R420</text>
<text x="54.7" y="128.5" transform="rotate(90 54.7 128.5)">C131</text>
<text x="60.1" y="129.3">C120</text>
<text x="64" y="129.3">C119</text>
<text x="68.2" y="129.3">C118</text>
<text x="72.8" y="127.1" transform="rotate(90 72.8 127.1)">R105</text>
<text x="74.6" y="127.1" transform="rotate(90 74.6 127.1)">C156</text>
<text x="76.4" y="127.1" transform="rotate(90 76.4 127.1)">C137</text>
<text x="78.2" y="127.1" transform="rotate(90 78.2 127.1)">C138</text>
<text x="94.8" y="126.3">R512</text>
<text x="105.3" y="128.6">C442</text>
<text x="178.8" y="128.4" transform="rotate(90 178.8 128.4)">R421</text>
<text x="178.8" y="131.8" transform="rotate(90 178.8 131.8)">R434</text>
<text x="80.6" y="136.5">C113</text>
<text x="80.6" y="134.7">C114</text>
<text x="97.5" y="132.9">C323</text>
<text x="189.7" y="136.9">C449</text>
<text x="30.8" y="138.4" transform="rotate(-90 30.8 138.4)">SC104</text>
<text x="80.5" y="140.6">C150</text>
<text x="80.5" y="138.8">R107</text>
<text x="80.5" y="142.4">R108</text>
<text x="87.1" y="142.4" transform="rotate(-90 87.1 142.4)">SC102</text>
<text x="119.2" y="138.6" transform="rotate(90 119.2 138.6)">C456</text>
<text x="121.2" y="138.8">C443</text>
<text x="169.6" y="142" transform="rotate(90 169.6 142)">R417</text>
<text x="169.7" y="138.5" transform="rotate(90 169.7 138.5)">C432</text>
<text x="171.5" y="140.5" transform="rotate(90 171.5 140.5)">C433</text>
<text x="172" y="139.3">R436</text>
<text x="175.5" y="139.5">C458</text>
<text x="185.4" y="143.8" transform="rotate(90 185.4 143.8)">R419</text>
<text x="187.3" y="143.3" transform="rotate(90 187.3 143.3)">R424</text>
<text x="189.7" y="138.7">C451</text>
<text x="80.5" y="149.6">R102</text>
<text x="80.5" y="147.8">R104</text>
<text x="80.5" y="144.2">R106</text>
<text x="80.5" y="146">R109</text>
<text x="116.4" y="148.7">MAX4744ELBT</text>
<text x="169.6" y="145.3" transform="rotate(90 169.6 145.3)">R418</text>
<text x="174.5" y="150">MAX4744ELBT</text>
<text x="55.4" y="153.7" transform="rotate(-180 55.4 153.7)">SC116</text>
<text x="80.5" y="151.4">R103</text>
<text x="98.1" y="154.1" transform="rotate(90 98.1 154.1)">R511</text>
<text x="100.2" y="154.1" transform="rotate(90 100.2 154.1)">R506</text>
<text x="127.1" y="151.4" transform="rotate(90 127.1 151.4)">R435</text>
<text x="169.6" y="153.2">C434</text>
<text x="173" y="153.2">C438</text>
<text x="179.1" y="153.2">C440</text>
</g>
<g font-size=".8">
<text x="161.2" y="59.4" transform="rotate(-180 161.2 59.4)">NC7SV74L8X</text>
<text x="163.4" y="66.8" transform="rotate(-180 163.4 66.8)">NC7SV74L8X</text>
<text x="157.9" y="79.9">NC7SV74L8X</text>
<text x="157.8" y="87.4">NC7WP08L8X</text>
<text x="89.6" y="107" transform="rotate(90 89.6 107)">NC7WP08L8X</text>
<text x="103.7" y="123.3" transform="rotate(-90 103.7 123.3)">MAX1237EUA-TG104</text>
</g>
<g font-size=".7">
<text x="168.4" y="39.3" transform="rotate(90 168.4 39.3)">RP150K002A-TR</text>
<text x="102" y="105.6" transform="rotate(-90 102 105.6)">MAX8640YEXT12</text>
<text x="158" y="110.5">MIC5330-PGYML</text>
<text x="111.3" y="117.4">RP150K010A-TR</text>
</g>
<g font-size=".6">
<text x="157.7" y="39.8" transform="rotate(90 157.7 39.8)">CM1218-05SE</text>
<text x="102.4" y="92.4" transform="rotate(-90 102.4 92.4)">MIC5335-MGYMT</text>
<text x="108.7" y="92.4" transform="rotate(-90 108.7 92.4)">MIC5335-MMYMT</text>
<text x="166" y="96.3" transform="rotate(-180 166 96.3)">MIC5320-SPYMT</text>
<text x="61.3" y="127.9" transform="rotate(-90 61.3 127.9)">EFCH1842TDAF</text>
</g>
<g font-size=".5">
<text x="121.9" y="60.2" transform="rotate(90 121.9 60.2)">ESDALC6V1-5M6</text>
<text x="137.3" y="61.2" transform="rotate(-180 137.3 61.2)">ESDALC6V1-5M6</text>
<text x="56.5" y="127.8" transform="rotate(-90 56.5 127.8)">SF14-1960M5UB51</text>
<text x="71.1" y="127.8" transform="rotate(-90 71.1 127.8)">SF14-0881M5UB51</text>
</g>
<g font-size=".4">
<text x="155" y="40.8" transform="rotate(-180 155 40.8)">ICVE10184E070R100FR</text>
<text x="169.5" y="58.5" transform="rotate(-90 169.5 58.5)">ICVE10054E250R101FR</text>
<text x="148.9" y="62.9">ICVE10184E070R100FR</text>
<text x="169.5" y="65.3" transform="rotate(-90 169.5 65.3)">ICVE10054E250R101FR</text>
<text x="169" y="79.4" transform="rotate(-90 169 79.4)">ICVE10054E250R101FR</text>
<text x="169" y="86.4" transform="rotate(-90 169 86.4)">ICVE10054E250R101FR</text>
<text x="143.1" y="128.5">MIC5302-3.0YML</text>
</g>
<text font-size=".3" x="50.4" y="51.1" transform="rotate(90 50.4 51.1)">FAR-F6KA-1G5754-L4AAHZ</text>
</svg>
